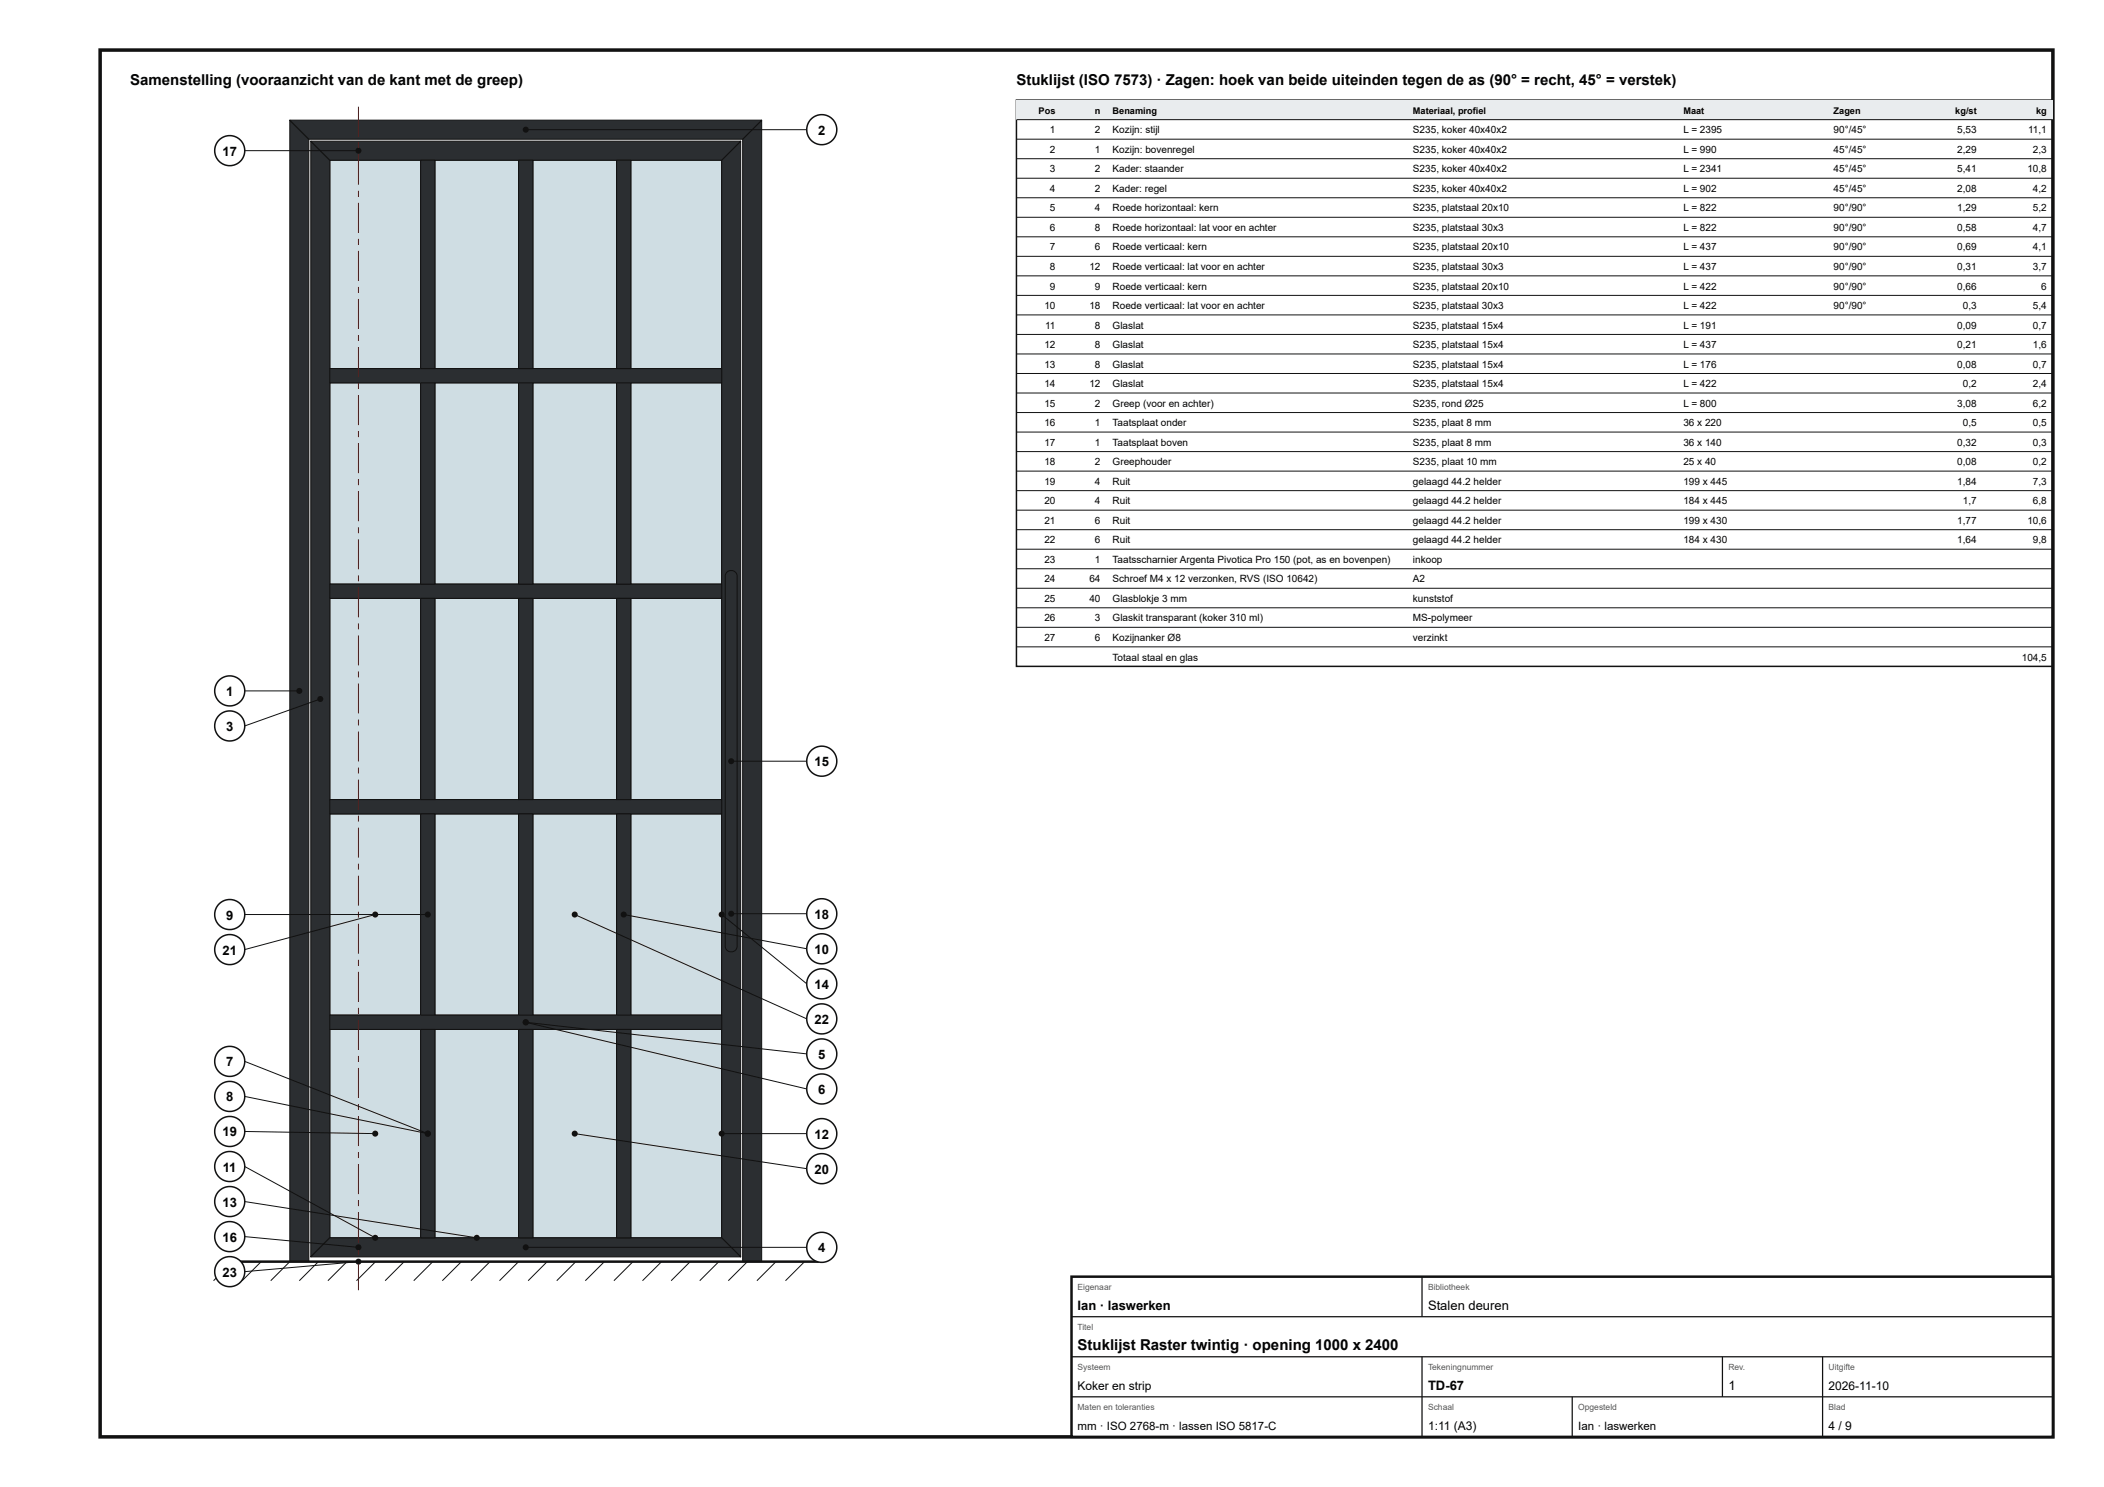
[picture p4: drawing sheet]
<svg xmlns="http://www.w3.org/2000/svg" width="420mm" height="297mm" viewBox="0 0 420 297" stroke-linecap="round" stroke-linejoin="round" font-family="sans-serif">
<path d="M20 10h390v277h-390z" fill="none" stroke="#111" stroke-width=".7" stroke-linecap="butt"/>
<path d="M65.9 205.6h18.1v41.6h-18.1z" fill="#cfdde3"/>
<path d="M65.9 205.6h18.1v41.6h-18.1z" fill="none" stroke="#111" stroke-width=".2"/>
<path d="M86.9 205.6h16.7v41.6h-16.7z" fill="#cfdde3"/>
<path d="M86.9 205.6h16.7v41.6h-16.7z" fill="none" stroke="#111" stroke-width=".2"/>
<path d="M106.4 205.6h16.7v41.6h-16.7z" fill="#cfdde3"/>
<path d="M106.4 205.6h16.7v41.6h-16.7z" fill="none" stroke="#111" stroke-width=".2"/>
<path d="M126 205.6h18.1v41.6h-18.1z" fill="#cfdde3"/>
<path d="M126 205.6h18.1v41.6h-18.1z" fill="none" stroke="#111" stroke-width=".2"/>
<path d="M65.9 162.6h18.1v40.2h-18.1z" fill="#cfdde3"/>
<path d="M65.9 162.6h18.1v40.2h-18.1z" fill="none" stroke="#111" stroke-width=".2"/>
<path d="M86.9 162.6h16.7v40.2h-16.7z" fill="#cfdde3"/>
<path d="M86.9 162.6h16.7v40.2h-16.7z" fill="none" stroke="#111" stroke-width=".2"/>
<path d="M106.4 162.6h16.7v40.2h-16.7z" fill="#cfdde3"/>
<path d="M106.4 162.6h16.7v40.2h-16.7z" fill="none" stroke="#111" stroke-width=".2"/>
<path d="M126 162.6h18.1v40.2h-18.1z" fill="#cfdde3"/>
<path d="M126 162.6h18.1v40.2h-18.1z" fill="none" stroke="#111" stroke-width=".2"/>
<path d="M65.9 119.5h18.1v40.2h-18.1z" fill="#cfdde3"/>
<path d="M65.9 119.5h18.1v40.2h-18.1z" fill="none" stroke="#111" stroke-width=".2"/>
<path d="M86.9 119.5h16.7v40.2h-16.7z" fill="#cfdde3"/>
<path d="M86.9 119.5h16.7v40.2h-16.7z" fill="none" stroke="#111" stroke-width=".2"/>
<path d="M106.4 119.5h16.7v40.2h-16.7z" fill="#cfdde3"/>
<path d="M106.4 119.5h16.7v40.2h-16.7z" fill="none" stroke="#111" stroke-width=".2"/>
<path d="M126 119.5h18.1v40.2h-18.1z" fill="#cfdde3"/>
<path d="M126 119.5h18.1v40.2h-18.1z" fill="none" stroke="#111" stroke-width=".2"/>
<path d="M65.9 76.5h18.1v40.2h-18.1z" fill="#cfdde3"/>
<path d="M65.9 76.5h18.1v40.2h-18.1z" fill="none" stroke="#111" stroke-width=".2"/>
<path d="M86.9 76.5h16.7v40.2h-16.7z" fill="#cfdde3"/>
<path d="M86.9 76.5h16.7v40.2h-16.7z" fill="none" stroke="#111" stroke-width=".2"/>
<path d="M106.4 76.5h16.7v40.2h-16.7z" fill="#cfdde3"/>
<path d="M106.4 76.5h16.7v40.2h-16.7z" fill="none" stroke="#111" stroke-width=".2"/>
<path d="M126 76.5h18.1v40.2h-18.1z" fill="#cfdde3"/>
<path d="M126 76.5h18.1v40.2h-18.1z" fill="none" stroke="#111" stroke-width=".2"/>
<path d="M65.9 32h18.1v41.6h-18.1z" fill="#cfdde3"/>
<path d="M65.9 32h18.1v41.6h-18.1z" fill="none" stroke="#111" stroke-width=".2"/>
<path d="M86.9 32h16.7v41.6h-16.7z" fill="#cfdde3"/>
<path d="M86.9 32h16.7v41.6h-16.7z" fill="none" stroke="#111" stroke-width=".2"/>
<path d="M106.4 32h16.7v41.6h-16.7z" fill="#cfdde3"/>
<path d="M106.4 32h16.7v41.6h-16.7z" fill="none" stroke="#111" stroke-width=".2"/>
<path d="M126 32h18.1v41.6h-18.1z" fill="#cfdde3"/>
<path d="M126 32h18.1v41.6h-18.1z" fill="none" stroke="#111" stroke-width=".2"/>
<path d="M57.9 24l3.8 3.8v224.2h-3.8z" fill="#2b2e31"/>
<path d="M57.9 24l3.8 3.8v224.2h-3.8z" fill="none" stroke="#111" stroke-width=".2"/>
<path d="M152.1 24v228h-3.8v-224.2z" fill="#2b2e31"/>
<path d="M152.1 24v228h-3.8v-224.2z" fill="none" stroke="#111" stroke-width=".2"/>
<path d="M57.9 24h94.2l-3.8 3.8h-86.6z" fill="#2b2e31"/>
<path d="M57.9 24h94.2l-3.8 3.8h-86.6z" fill="none" stroke="#111" stroke-width=".2"/>
<path d="M62.1 28.2l3.8 3.8v215.2l-3.8 3.8z" fill="#2b2e31"/>
<path d="M62.1 28.2l3.8 3.8v215.2l-3.8 3.8z" fill="none" stroke="#111" stroke-width=".2"/>
<path d="M147.9 28.2v222.8l-3.8-3.8v-215.2z" fill="#2b2e31"/>
<path d="M147.9 28.2v222.8l-3.8-3.8v-215.2z" fill="none" stroke="#111" stroke-width=".2"/>
<path d="M65.9 247.2h78.2l3.8 3.8h-85.8z" fill="#2b2e31"/>
<path d="M65.9 247.2h78.2l3.8 3.8h-85.8z" fill="none" stroke="#111" stroke-width=".2"/>
<path d="M62.1 28.2h85.8l-3.8 3.8h-78.2z" fill="#2b2e31"/>
<path d="M62.1 28.2h85.8l-3.8 3.8h-78.2z" fill="none" stroke="#111" stroke-width=".2"/>
<path d="M65.9 202.8h78.2v2.8h-78.2z" fill="#2b2e31"/>
<path d="M65.9 202.8h78.2v2.8h-78.2z" fill="none" stroke="#111" stroke-width=".2"/>
<path d="M65.9 159.7h78.2v2.9h-78.2z" fill="#2b2e31"/>
<path d="M65.9 159.7h78.2v2.9h-78.2z" fill="none" stroke="#111" stroke-width=".2"/>
<path d="M65.9 116.7h78.2v2.8h-78.2z" fill="#2b2e31"/>
<path d="M65.9 116.7h78.2v2.8h-78.2z" fill="none" stroke="#111" stroke-width=".2"/>
<path d="M65.9 73.6h78.2v2.9h-78.2z" fill="#2b2e31"/>
<path d="M65.9 73.6h78.2v2.9h-78.2z" fill="none" stroke="#111" stroke-width=".2"/>
<path d="M84 205.6h2.9v41.6h-2.9z" fill="#2b2e31"/>
<path d="M84 205.6h2.9v41.6h-2.9z" fill="none" stroke="#111" stroke-width=".2"/>
<path d="M103.6 205.6h2.8v41.6h-2.8z" fill="#2b2e31"/>
<path d="M103.6 205.6h2.8v41.6h-2.8z" fill="none" stroke="#111" stroke-width=".2"/>
<path d="M123.1 205.6h2.9v41.6h-2.9z" fill="#2b2e31"/>
<path d="M123.1 205.6h2.9v41.6h-2.9z" fill="none" stroke="#111" stroke-width=".2"/>
<path d="M84 162.6h2.9v40.2h-2.9z" fill="#2b2e31"/>
<path d="M84 162.6h2.9v40.2h-2.9z" fill="none" stroke="#111" stroke-width=".2"/>
<path d="M103.6 162.6h2.8v40.2h-2.8z" fill="#2b2e31"/>
<path d="M103.6 162.6h2.8v40.2h-2.8z" fill="none" stroke="#111" stroke-width=".2"/>
<path d="M123.1 162.6h2.9v40.2h-2.9z" fill="#2b2e31"/>
<path d="M123.1 162.6h2.9v40.2h-2.9z" fill="none" stroke="#111" stroke-width=".2"/>
<path d="M84 119.5h2.9v40.2h-2.9z" fill="#2b2e31"/>
<path d="M84 119.5h2.9v40.2h-2.9z" fill="none" stroke="#111" stroke-width=".2"/>
<path d="M103.6 119.5h2.8v40.2h-2.8z" fill="#2b2e31"/>
<path d="M103.6 119.5h2.8v40.2h-2.8z" fill="none" stroke="#111" stroke-width=".2"/>
<path d="M123.1 119.5h2.9v40.2h-2.9z" fill="#2b2e31"/>
<path d="M123.1 119.5h2.9v40.2h-2.9z" fill="none" stroke="#111" stroke-width=".2"/>
<path d="M84 76.5h2.9v40.2h-2.9z" fill="#2b2e31"/>
<path d="M84 76.5h2.9v40.2h-2.9z" fill="none" stroke="#111" stroke-width=".2"/>
<path d="M103.6 76.5h2.8v40.2h-2.8z" fill="#2b2e31"/>
<path d="M103.6 76.5h2.8v40.2h-2.8z" fill="none" stroke="#111" stroke-width=".2"/>
<path d="M123.1 76.5h2.9v40.2h-2.9z" fill="#2b2e31"/>
<path d="M123.1 76.5h2.9v40.2h-2.9z" fill="none" stroke="#111" stroke-width=".2"/>
<path d="M84 32h2.9v41.6h-2.9z" fill="#2b2e31"/>
<path d="M84 32h2.9v41.6h-2.9z" fill="none" stroke="#111" stroke-width=".2"/>
<path d="M103.6 32h2.8v41.6h-2.8z" fill="#2b2e31"/>
<path d="M103.6 32h2.8v41.6h-2.8z" fill="none" stroke="#111" stroke-width=".2"/>
<path d="M123.1 32h2.9v41.6h-2.9z" fill="#2b2e31"/>
<path d="M123.1 32h2.9v41.6h-2.9z" fill="none" stroke="#111" stroke-width=".2"/>
<path d="M71.5 251.7h.2v6h-.2zM71.5 249.3h.2v1.2h-.2zM71.5 242.1h.2v6h-.2zM71.5 239.7h.2v1.2h-.2zM71.5 232.5h.2v6h-.2zM71.5 230.1h.2v1.2h-.2zM71.5 222.9h.2v6h-.2zM71.5 220.5h.2v1.2h-.2zM71.5 213.3h.2v6h-.2zM71.5 210.9h.2v1.2h-.2zM71.5 203.7h.2v6h-.2zM71.5 201.3h.2v1.2h-.2zM71.5 194.1h.2v6h-.2zM71.5 191.7h.2v1.2h-.2zM71.5 184.5h.2v6h-.2zM71.5 182.1h.2v1.2h-.2zM71.5 174.9h.2v6h-.2zM71.5 172.5h.2v1.2h-.2zM71.5 165.3h.2v6h-.2zM71.5 162.9h.2v1.2h-.2zM71.5 155.7h.2v6h-.2zM71.5 153.3h.2v1.2h-.2zM71.5 146.1h.2v6h-.2zM71.5 143.7h.2v1.2h-.2zM71.5 136.5h.2v6h-.2zM71.5 134.1h.2v1.2h-.2zM71.5 126.9h.2v6h-.2zM71.5 124.5h.2v1.2h-.2zM71.5 117.3h.2v6h-.2zM71.5 114.9h.2v1.2h-.2zM71.5 107.7h.2v6h-.2zM71.5 105.3h.2v1.2h-.2zM71.5 98.1h.2v6h-.2zM71.5 95.7h.2v1.2h-.2zM71.5 88.5h.2v6h-.2zM71.5 86.1h.2v1.2h-.2zM71.5 78.9h.2v6h-.2zM71.5 76.5h.2v1.2h-.2zM71.5 69.3h.2v6h-.2zM71.5 66.9h.2v1.2h-.2zM71.5 59.7h.2v6h-.2zM71.5 57.3h.2v1.2h-.2zM71.5 50.1h.2v6h-.2zM71.5 47.7h.2v1.2h-.2zM71.5 40.5h.2v6h-.2zM71.5 38.1h.2v1.2h-.2zM71.5 30.9h.2v6h-.2zM71.5 28.5h.2v1.2h-.2zM71.5 21.3h.2v6h-.2z" fill="#b00"/>
<path d="M145.2 114.3a1.2 1.2 0 0 1 1.3-.3 1.2 1.2 0 0 1 .7 1.1v73.9a1.19 1.19 0 0 1-1.2 1.1 1.19 1.19 0 0 1-1.2-1.1v-73.9z" fill="#2b2e31"/>
<g fill="none" stroke="#111" stroke-width=".2">
<path d="M145.2 114.3a1.2 1.2 0 0 1 1.3-.3 1.2 1.2 0 0 1 .7 1.1v73.9a1.19 1.19 0 0 1-1.2 1.1 1.19 1.19 0 0 1-1.2-1.1v-73.9zM46.4 252l-3.8 3.8M52.2 252l-3.8 3.8M57.9 252l-3.8 3.8M63.6 252l-3.8 3.8M69.3 252l-3.8 3.8M75 252l-3.8 3.8M80.7 252l-3.8 3.8M86.4 252l-3.8 3.8M92.1 252l-3.8 3.8M97.9 252l-3.9 3.8M103.6 252l-3.8 3.8"/>
<path d="M109.3 252l-3.8 3.8M115 252l-3.8 3.8M120.7 252l-3.8 3.8M126.4 252l-3.8 3.8M132.1 252l-3.8 3.8M137.8 252l-3.8 3.8M143.6 252l-3.9 3.8M149.3 252l-3.8 3.8M155 252l-3.8 3.8M160.7 252l-3.8 3.8"/>
</g>
<path d="M46.4 252h117.1" fill="none" stroke="#111" stroke-width=".5"/>
<circle cx="71.6" cy="30.1" r=".6" fill="#111"/>
<path d="M48.9 30.1h22.7" fill="none" stroke="#111" stroke-width=".2"/>
<circle cx="45.9" cy="30.1" r="3" fill="#fff"/>
<circle cx="45.9" cy="30.1" r="3" fill="none" stroke="#111" stroke-width=".3"/>
<circle cx="59.8" cy="138" r=".6" fill="#111"/>
<path d="M48.9 138h10.9" fill="none" stroke="#111" stroke-width=".2"/>
<circle cx="45.9" cy="138" r="3" fill="#fff"/>
<circle cx="45.9" cy="138" r="3" fill="none" stroke="#111" stroke-width=".3"/>
<circle cx="64" cy="139.6" r=".6" fill="#111"/>
<path d="M64 139.6l-15.1 5.4" fill="none" stroke="#111" stroke-width=".2"/>
<circle cx="45.9" cy="145" r="3" fill="#fff"/>
<circle cx="45.9" cy="145" r="3" fill="none" stroke="#111" stroke-width=".3"/>
<circle cx="85.4" cy="182.7" r=".6" fill="#111"/>
<path d="M48.9 182.7h36.5" fill="none" stroke="#111" stroke-width=".2"/>
<circle cx="45.9" cy="182.7" r="3" fill="#fff"/>
<circle cx="45.9" cy="182.7" r="3" fill="none" stroke="#111" stroke-width=".3"/>
<circle cx="74.9" cy="182.7" r=".6" fill="#111"/>
<path d="M74.9 182.7l-26 7" fill="none" stroke="#111" stroke-width=".2"/>
<circle cx="45.9" cy="189.7" r="3" fill="#fff"/>
<circle cx="45.9" cy="189.7" r="3" fill="none" stroke="#111" stroke-width=".3"/>
<circle cx="85.4" cy="226.4" r=".6" fill="#111"/>
<path d="M48.9 212l36.5 14.4" fill="none" stroke="#111" stroke-width=".2"/>
<circle cx="45.9" cy="212" r="3" fill="#fff"/>
<circle cx="45.9" cy="212" r="3" fill="none" stroke="#111" stroke-width=".3"/>
<circle cx="85.4" cy="226.4" r=".6" fill="#111"/>
<path d="M48.9 219l36.5 7.4" fill="none" stroke="#111" stroke-width=".2"/>
<circle cx="45.9" cy="219" r="3" fill="#fff"/>
<circle cx="45.9" cy="219" r="3" fill="none" stroke="#111" stroke-width=".3"/>
<circle cx="74.9" cy="226.4" r=".6" fill="#111"/>
<path d="M48.9 226l26 .4" fill="none" stroke="#111" stroke-width=".2"/>
<circle cx="45.9" cy="226" r="3" fill="#fff"/>
<circle cx="45.9" cy="226" r="3" fill="none" stroke="#111" stroke-width=".3"/>
<circle cx="74.9" cy="247.2" r=".6" fill="#111"/>
<path d="M48.9 233l26 14.2" fill="none" stroke="#111" stroke-width=".2"/>
<circle cx="45.9" cy="233" r="3" fill="#fff"/>
<circle cx="45.9" cy="233" r="3" fill="none" stroke="#111" stroke-width=".3"/>
<circle cx="95.2" cy="247.2" r=".6" fill="#111"/>
<path d="M48.9 240l46.3 7.2" fill="none" stroke="#111" stroke-width=".2"/>
<circle cx="45.9" cy="240" r="3" fill="#fff"/>
<circle cx="45.9" cy="240" r="3" fill="none" stroke="#111" stroke-width=".3"/>
<circle cx="71.6" cy="249.1" r=".6" fill="#111"/>
<path d="M48.9 247l22.7 2.1" fill="none" stroke="#111" stroke-width=".2"/>
<circle cx="45.9" cy="247" r="3" fill="#fff"/>
<circle cx="45.9" cy="247" r="3" fill="none" stroke="#111" stroke-width=".3"/>
<circle cx="71.6" cy="252" r=".6" fill="#111"/>
<path d="M71.6 252l-22.7 2" fill="none" stroke="#111" stroke-width=".2"/>
<circle cx="45.9" cy="254" r="3" fill="#fff"/>
<circle cx="45.9" cy="254" r="3" fill="none" stroke="#111" stroke-width=".3"/>
<circle cx="105" cy="25.9" r=".6" fill="#111"/>
<path d="M105 25.9h56.1" fill="none" stroke="#111" stroke-width=".2"/>
<circle cx="164.1" cy="25.9" r="3" fill="#fff"/>
<circle cx="164.1" cy="25.9" r="3" fill="none" stroke="#111" stroke-width=".3"/>
<circle cx="146" cy="152" r=".6" fill="#111"/>
<path d="M146 152h15.1" fill="none" stroke="#111" stroke-width=".2"/>
<circle cx="164.1" cy="152" r="3" fill="#fff"/>
<circle cx="164.1" cy="152" r="3" fill="none" stroke="#111" stroke-width=".3"/>
<circle cx="146" cy="182.5" r=".6" fill="#111"/>
<path d="M146 182.5h15.1" fill="none" stroke="#111" stroke-width=".2"/>
<circle cx="164.1" cy="182.5" r="3" fill="#fff"/>
<circle cx="164.1" cy="182.5" r="3" fill="none" stroke="#111" stroke-width=".3"/>
<circle cx="124.6" cy="182.7" r=".6" fill="#111"/>
<path d="M124.6 182.7l36.5 6.8" fill="none" stroke="#111" stroke-width=".2"/>
<circle cx="164.1" cy="189.5" r="3" fill="#fff"/>
<circle cx="164.1" cy="189.5" r="3" fill="none" stroke="#111" stroke-width=".3"/>
<circle cx="144.1" cy="182.7" r=".6" fill="#111"/>
<path d="M144.1 182.7l17 13.8" fill="none" stroke="#111" stroke-width=".2"/>
<circle cx="164.1" cy="196.5" r="3" fill="#fff"/>
<circle cx="164.1" cy="196.5" r="3" fill="none" stroke="#111" stroke-width=".3"/>
<circle cx="114.8" cy="182.7" r=".6" fill="#111"/>
<path d="M114.8 182.7l46.3 20.8" fill="none" stroke="#111" stroke-width=".2"/>
<circle cx="164.1" cy="203.5" r="3" fill="#fff"/>
<circle cx="164.1" cy="203.5" r="3" fill="none" stroke="#111" stroke-width=".3"/>
<circle cx="105" cy="204.2" r=".6" fill="#111"/>
<path d="M105 204.2l56.1 6.3" fill="none" stroke="#111" stroke-width=".2"/>
<circle cx="164.1" cy="210.5" r="3" fill="#fff"/>
<circle cx="164.1" cy="210.5" r="3" fill="none" stroke="#111" stroke-width=".3"/>
<circle cx="105" cy="204.2" r=".6" fill="#111"/>
<path d="M105 204.2l56.1 13.3" fill="none" stroke="#111" stroke-width=".2"/>
<circle cx="164.1" cy="217.5" r="3" fill="#fff"/>
<circle cx="164.1" cy="217.5" r="3" fill="none" stroke="#111" stroke-width=".3"/>
<circle cx="144.1" cy="226.4" r=".6" fill="#111"/>
<path d="M144.1 226.4h17" fill="none" stroke="#111" stroke-width=".2"/>
<circle cx="164.1" cy="226.4" r="3" fill="#fff"/>
<circle cx="164.1" cy="226.4" r="3" fill="none" stroke="#111" stroke-width=".3"/>
<circle cx="114.8" cy="226.4" r=".6" fill="#111"/>
<path d="M114.8 226.4l46.3 7" fill="none" stroke="#111" stroke-width=".2"/>
<circle cx="164.1" cy="233.4" r="3" fill="#fff"/>
<circle cx="164.1" cy="233.4" r="3" fill="none" stroke="#111" stroke-width=".3"/>
<circle cx="105" cy="249.1" r=".6" fill="#111"/>
<path d="M105 249.1h56.1" fill="none" stroke="#111" stroke-width=".2"/>
<circle cx="164.1" cy="249.1" r="3" fill="#fff"/>
<g fill="none" stroke="#111" stroke-width=".3">
<path d="M203 20h207v113.1h-207z"/>
<circle cx="164.1" cy="249.1" r="3"/>
</g>
<path d="M203 20h207v3.9h-207z" fill="#e9ecee"/>
<g fill="none" stroke="#111" stroke-width=".2">
<path d="M203 23.9h207M203 27.8h207M203 31.7h207M203 35.6h207M203 39.5h207M203 43.4h207M203 47.3h207M203 51.2h207M203 55.1h207M203 59h207M203 62.9h207M203 66.8h207"/>
<path d="M203 70.7h207M203 74.6h207M203 78.5h207M203 82.4h207M203 86.3h207M203 90.2h207M203 94.1h207M203 98h207M203 101.9h207M203 105.8h207M203 109.7h207M203 113.6h207"/>
<path d="M203 117.5h207M203 121.4h207M203 125.3h207M203 129.2h207"/>
</g>
<path d="M214 255h196v32h-196z" fill="#fff"/>
<path d="M214 255h196v32h-196z" fill="none" stroke="#111" stroke-width=".5"/>
<path d="M284 255v8M214 263h196M214 271h196M214 279h196M284 271v16M314 279v8M344 271v8M364 271v16" fill="none" stroke="#111" stroke-width=".25"/>
<g font-size="3">
<text x="26" y="17">Samenstelling (vooraanzicht van de kant met de greep)</text>
<text x="203" y="17">Stuklijst (ISO 7573) · Zagen: hoek van beide uiteinden tegen de as (90° = recht, 45° = verstek)</text>
<text x="215.2" y="269.6">Stuklijst Raster twintig · opening 1000 x 2400</text>
</g>
<g font-size="2.6">
<text x="163.4" y="26.9">2</text>
<text x="44.4" y="31.1">17</text>
<text x="45.2" y="139">1</text>
<text x="45.2" y="146">3</text>
<text x="162.7" y="153">15</text>
<text x="45.2" y="183.7">9</text>
<text x="162.7" y="183.5">18</text>
<text x="44.4" y="190.7">21</text>
<text x="162.7" y="190.5">10</text>
<text x="162.7" y="197.5">14</text>
<text x="162.7" y="204.5">22</text>
<text x="45.2" y="213">7</text>
<text x="163.4" y="211.5">5</text>
<text x="45.2" y="220">8</text>
<text x="163.4" y="218.5">6</text>
<text x="44.4" y="227">19</text>
<text x="162.7" y="227.4">12</text>
<text x="44.5" y="234">11</text>
<text x="162.7" y="234.4">20</text>
<text x="44.4" y="241">13</text>
<text x="44.4" y="248">16</text>
<text x="163.4" y="250.1">4</text>
<text x="44.4" y="255">23</text>
<text x="215.2" y="261.6">Ian · laswerken</text>
<text x="285.2" y="261.6">Stalen deuren</text>
<text x="285.2" y="277.6">TD-67</text>
<text x="345.2" y="277.6">1</text>
</g>
<g font-size="2.4">
<text x="215.2" y="277.6">Koker en strip</text>
<text x="365.2" y="277.6">2026-11-10</text>
<text x="285.2" y="285.6">1:11 (A3)</text>
<text x="365.2" y="285.6">4 / 9</text>
</g>
<g font-size="2.3">
<text x="215.2" y="285.6">mm · ISO 2768-m · lassen ISO 5817-C</text>
<text x="315.2" y="285.6">Ian · laswerken</text>
</g>
<g font-size="2">
<text x="209.7" y="26.6">1</text>
<text x="218.7" y="26.6">2</text>
<text x="222.2" y="26.6">Kozijn: stijl</text>
<text x="282.2" y="26.6">S235, koker 40x40x2</text>
<text x="336.2" y="26.6">L = 2395</text>
<text x="366.2" y="26.6">90°/45°</text>
<text x="390.9" y="26.6">5,53</text>
<text x="405.1" y="26.6">11,1</text>
<text x="209.7" y="30.5">2</text>
<text x="209.7" y="34.4">3</text>
<text x="218.7" y="30.5">1</text>
<text x="218.7" y="34.4">2</text>
<text x="222.2" y="30.5">Kozijn: bovenregel</text>
<text x="222.2" y="34.4">Kader: staander</text>
<text x="282.2" y="30.5">S235, koker 40x40x2</text>
<text x="282.2" y="34.4">S235, koker 40x40x2</text>
<text x="336.2" y="30.5">L = 990</text>
<text x="336.2" y="34.4">L = 2341</text>
<text x="366.2" y="30.5">45°/45°</text>
<text x="366.2" y="34.4">45°/45°</text>
<text x="390.9" y="30.5">2,29</text>
<text x="390.9" y="34.4">5,41</text>
<text x="404.9" y="34.4">10,8</text>
<text x="406" y="30.5">2,3</text>
<text x="209.7" y="38.3">4</text>
<text x="218.7" y="38.3">2</text>
<text x="222.2" y="38.3">Kader: regel</text>
<text x="282.2" y="38.3">S235, koker 40x40x2</text>
<text x="336.2" y="38.3">L = 902</text>
<text x="366.2" y="38.3">45°/45°</text>
<text x="390.9" y="38.3">2,08</text>
<text x="406" y="38.3">4,2</text>
<text x="209.7" y="42.2">5</text>
<text x="209.7" y="46.1">6</text>
<text x="218.7" y="42.2">4</text>
<text x="218.7" y="46.1">8</text>
<text x="222.2" y="42.2">Roede horizontaal: kern</text>
<text x="222.2" y="46.1">Roede horizontaal: lat voor en achter</text>
<text x="282.2" y="42.2">S235, platstaal 20x10</text>
<text x="282.2" y="46.1">S235, platstaal 30x3</text>
<text x="336.2" y="42.2">L = 822</text>
<text x="336.2" y="46.1">L = 822</text>
<text x="366.2" y="42.2">90°/90°</text>
<text x="366.2" y="46.1">90°/90°</text>
<text x="390.9" y="42.2">1,29</text>
<text x="390.9" y="46.1">0,58</text>
<text x="406" y="42.2">5,2</text>
<text x="406" y="46.1">4,7</text>
<text x="209.7" y="50">7</text>
<text x="209.7" y="53.9">8</text>
<text x="217.6" y="53.9">12</text>
<text x="218.7" y="50">6</text>
<text x="222.2" y="50">Roede verticaal: kern</text>
<text x="222.2" y="53.9">Roede verticaal: lat voor en achter</text>
<text x="282.2" y="50">S235, platstaal 20x10</text>
<text x="282.2" y="53.9">S235, platstaal 30x3</text>
<text x="336.2" y="50">L = 437</text>
<text x="336.2" y="53.9">L = 437</text>
<text x="366.2" y="50">90°/90°</text>
<text x="366.2" y="53.9">90°/90°</text>
<text x="390.9" y="50">0,69</text>
<text x="390.9" y="53.9">0,31</text>
<text x="406" y="50">4,1</text>
<text x="406" y="53.9">3,7</text>
<text x="209.7" y="57.8">9</text>
<text x="218.7" y="57.8">9</text>
<text x="222.2" y="57.8">Roede verticaal: kern</text>
<text x="282.2" y="57.8">S235, platstaal 20x10</text>
<text x="336.2" y="57.8">L = 422</text>
<text x="366.2" y="57.8">90°/90°</text>
<text x="390.9" y="57.8">0,66</text>
<text x="407.7" y="57.8">6</text>
<text x="208.6" y="61.7">10</text>
<text x="208.7" y="65.6">11</text>
<text x="217.6" y="61.7">18</text>
<text x="218.7" y="65.6">8</text>
<text x="222.2" y="61.7">Roede verticaal: lat voor en achter</text>
<text x="222.2" y="65.6">Glaslat</text>
<text x="282.2" y="61.7">S235, platstaal 30x3</text>
<text x="282.2" y="65.6">S235, platstaal 15x4</text>
<text x="336.2" y="61.7">L = 422</text>
<text x="336.2" y="65.6">L = 191</text>
<text x="366.2" y="61.7">90°/90°</text>
<text x="390.9" y="65.6">0,09</text>
<text x="392" y="61.7">0,3</text>
<text x="406" y="61.7">5,4</text>
<text x="406" y="65.6">0,7</text>
<text x="208.6" y="69.5">12</text>
<text x="218.7" y="69.5">8</text>
<text x="222.2" y="69.5">Glaslat</text>
<text x="282.2" y="69.5">S235, platstaal 15x4</text>
<text x="336.2" y="69.5">L = 437</text>
<text x="390.9" y="69.5">0,21</text>
<text x="406" y="69.5">1,6</text>
<text x="208.6" y="73.4">13</text>
<text x="208.6" y="77.3">14</text>
<text x="217.6" y="77.3">12</text>
<text x="218.7" y="73.4">8</text>
<text x="222.2" y="73.4">Glaslat</text>
<text x="222.2" y="77.3">Glaslat</text>
<text x="282.2" y="73.4">S235, platstaal 15x4</text>
<text x="282.2" y="77.3">S235, platstaal 15x4</text>
<text x="336.2" y="73.4">L = 176</text>
<text x="336.2" y="77.3">L = 422</text>
<text x="390.9" y="73.4">0,08</text>
<text x="392" y="77.3">0,2</text>
<text x="406" y="73.4">0,7</text>
<text x="406" y="77.3">2,4</text>
<text x="208.6" y="81.2">15</text>
<text x="218.7" y="81.2">2</text>
<text x="222.2" y="81.2">Greep (voor en achter)</text>
<text x="282.2" y="81.2">S235, rond Ø25</text>
<text x="336.2" y="81.2">L = 800</text>
<text x="390.9" y="81.2">3,08</text>
<text x="406" y="81.2">6,2</text>
<text x="208.6" y="85.1">16</text>
<text x="208.6" y="89">17</text>
<text x="218.7" y="85.1">1</text>
<text x="218.7" y="89">1</text>
<text x="222.2" y="85.1">Taatsplaat onder</text>
<text x="222.2" y="89">Taatsplaat boven</text>
<text x="282.2" y="85.1">S235, plaat 8 mm</text>
<text x="282.2" y="89">S235, plaat 8 mm</text>
<text x="336.2" y="85.1">36 x 220</text>
<text x="336.2" y="89">36 x 140</text>
<text x="390.9" y="89">0,32</text>
<text x="392" y="85.1">0,5</text>
<text x="406" y="85.1">0,5</text>
<text x="406" y="89">0,3</text>
<text x="208.6" y="92.9">18</text>
<text x="218.7" y="92.9">2</text>
<text x="222.2" y="92.9">Greephouder</text>
<text x="282.2" y="92.9">S235, plaat 10 mm</text>
<text x="336.2" y="92.9">25 x 40</text>
<text x="390.9" y="92.9">0,08</text>
<text x="406" y="92.9">0,2</text>
<text x="208.6" y="96.8">19</text>
<text x="208.6" y="100.7">20</text>
<text x="218.7" y="96.8">4</text>
<text x="218.7" y="100.7">4</text>
<text x="222.2" y="96.8">Ruit</text>
<text x="222.2" y="100.7">Ruit</text>
<text x="282.2" y="96.8">gelaagd 44.2 helder</text>
<text x="282.2" y="100.7">gelaagd 44.2 helder</text>
<text x="336.2" y="96.8">199 x 445</text>
<text x="336.2" y="100.7">184 x 445</text>
<text x="390.9" y="96.8">1,84</text>
<text x="392" y="100.7">1,7</text>
<text x="406" y="96.8">7,3</text>
<text x="406" y="100.7">6,8</text>
<text x="208.6" y="104.6">21</text>
<text x="218.7" y="104.6">6</text>
<text x="222.2" y="104.6">Ruit</text>
<text x="282.2" y="104.6">gelaagd 44.2 helder</text>
<text x="336.2" y="104.6">199 x 430</text>
<text x="390.9" y="104.6">1,77</text>
<text x="404.9" y="104.6">10,6</text>
<text x="208.6" y="108.5">22</text>
<text x="208.6" y="112.4">23</text>
<text x="218.7" y="108.5">6</text>
<text x="218.7" y="112.4">1</text>
<text x="222.2" y="108.5">Ruit</text>
<text x="222.2" y="112.4">Taatsscharnier Argenta Pivotica Pro 150 (pot, as en bovenpen)</text>
<text x="282.2" y="108.5">gelaagd 44.2 helder</text>
<text x="282.2" y="112.4">inkoop</text>
<text x="336.2" y="108.5">184 x 430</text>
<text x="390.9" y="108.5">1,64</text>
<text x="406" y="108.5">9,8</text>
<text x="208.6" y="116.3">24</text>
<text x="217.6" y="116.3">64</text>
<text x="222.2" y="116.3">Schroef M4 x 12 verzonken, RVS (ISO 10642)</text>
<text x="282.2" y="116.3">A2</text>
<text x="208.6" y="120.2">25</text>
<text x="208.6" y="124.1">26</text>
<text x="217.6" y="120.2">40</text>
<text x="218.7" y="124.1">3</text>
<text x="222.2" y="120.2">Glasblokje 3 mm</text>
<text x="222.2" y="124.1">Glaskit transparant (koker 310 ml)</text>
<text x="282.2" y="120.2">kunststof</text>
<text x="282.2" y="124.1">MS-polymeer</text>
<text x="208.6" y="128">27</text>
<text x="218.7" y="128">6</text>
<text x="222.2" y="128">Kozijnanker Ø8</text>
<text x="222.2" y="131.9">Totaal staal en glas</text>
<text x="282.2" y="128">verzinkt</text>
<text x="403.8" y="131.9">104,5</text>
</g>
<g font-size="1.8">
<text x="207.4" y="22.7">Pos</text>
<text x="218.7" y="22.7">n</text>
<text x="222.2" y="22.7">Benaming</text>
<text x="282.2" y="22.7">Materiaal, profiel</text>
<text x="336.2" y="22.7">Maat</text>
<text x="366.2" y="22.7">Zagen</text>
<text x="390.5" y="22.7">kg/st</text>
<text x="406.6" y="22.7">kg</text>
</g>
<g font-size="1.7" fill="#555">
<text x="215.2" y="257.6">Eigenaar</text>
<text x="285.2" y="257.6">Bibliotheek</text>
<text x="215.2" y="265.6">Titel</text>
<text x="215.2" y="273.6">Systeem</text>
<text x="285.2" y="273.6">Tekeningnummer</text>
<text x="345.2" y="273.6">Rev.</text>
<text x="365.2" y="273.6">Uitgifte</text>
<text x="215.2" y="281.6">Maten en toleranties</text>
<text x="285.2" y="281.6">Schaal</text>
<text x="315.2" y="281.6">Opgesteld</text>
<text x="365.2" y="281.6">Blad</text>
</g>
</svg>
